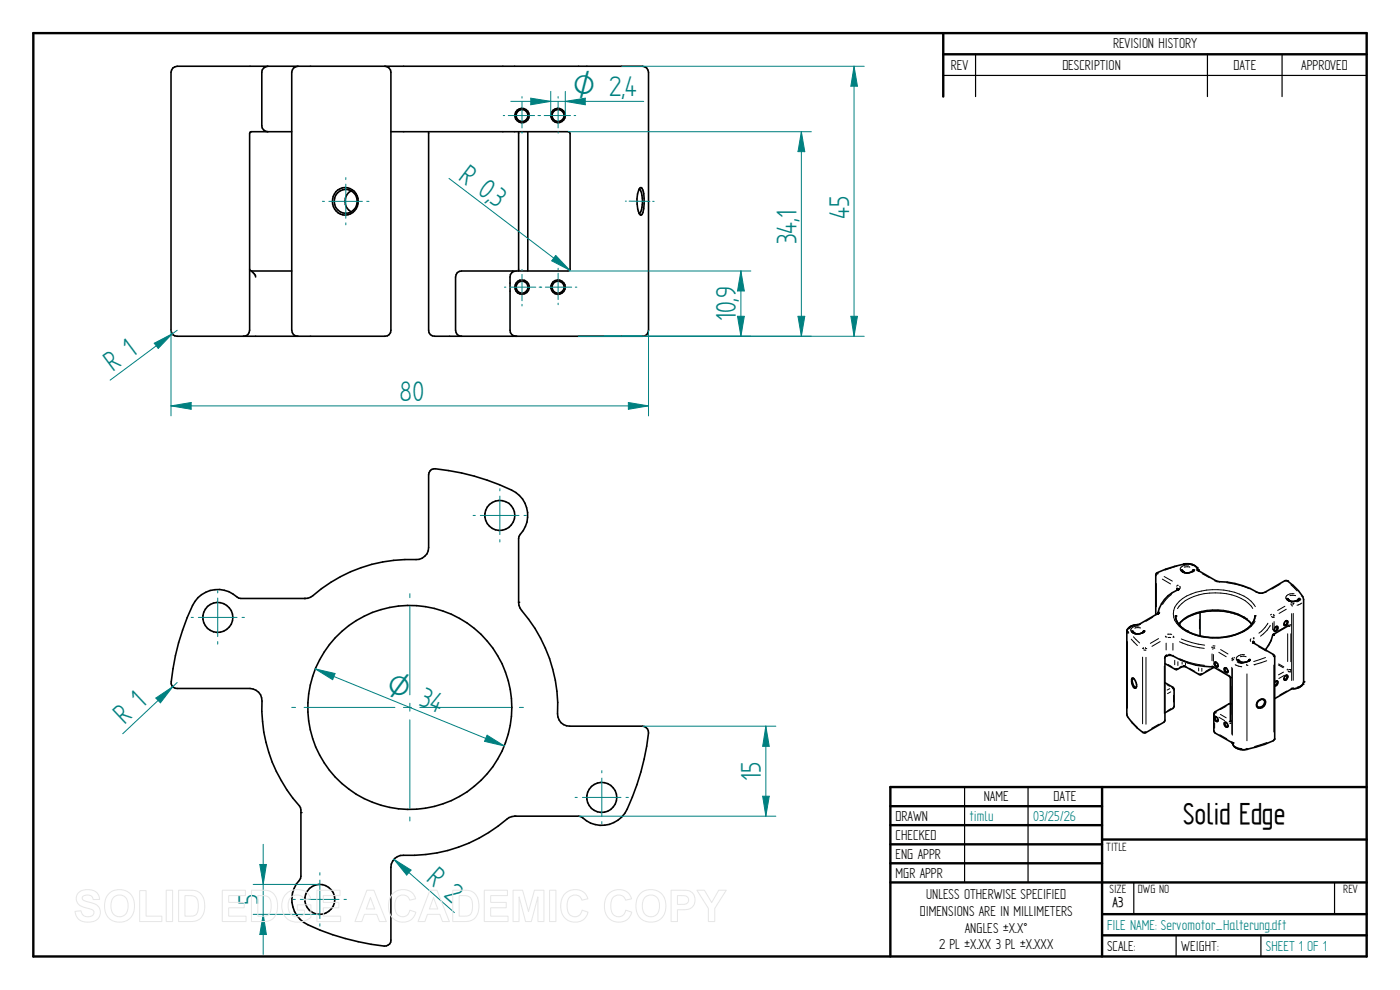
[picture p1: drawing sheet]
<svg xmlns="http://www.w3.org/2000/svg" width="297mm" height="210mm" viewBox="0 0 297 210" stroke-linecap="round" stroke-linejoin="round" font-family="sans-serif">
<g fill="none" stroke="#000" stroke-width=".51">
<path d="M7.1 7h282.8v195.9h-282.8zM200.1 7v13.5M200.1 11.5h89.8M188.9 171h44.9M188.9 175h44.9M188.9 179.1h44.9M233.8 167v35.9M233.8 178.1h56.1M289.9 167h-101v35.9M188.9 183.1h44.9M188.9 187.2h101M233.8 193.9h56.1"/>
<path d="M233.8 198.4h56.1"/>
</g>
<path d="M200.1 16h89.8M207 11.5v9M256.2 11.5v9M272 11.5v9M204.6 167v20.2M218.1 167v20.2M240.5 187.3v6.6M249.5 198.4v4.5M267.5 198.4v4.5M283.1 187.3v6.6" fill="none" stroke="#000" stroke-width=".25"/>
<g fill="none" stroke="#000" stroke-width=".34">
<path d="M56.8 14.1a1.3 1.3 0 0 0-1.3 1.2v11.4a1.3 1.3 0 0 0 1.3 1.2M63.2 14.1a1.3 1.3 0 0 0-1.3 1.2v54.8a1.23 1.23 0 0 0 1.3 1.2M81.7 14.1a1.3 1.3 0 0 1 1.2 1.2v54.8a1.23 1.23 0 0 1-1.2 1.2h-44.1a1.23 1.23 0 0 1-1.3-1.2v-54.8a1.3 1.3 0 0 1 1.3-1.2h98.7a1.3 1.3 0 0 1 1.3 1.2v54.8a1.23 1.23 0 0 1-1.3 1.2h-44.1a1.23 1.23 0 0 1-1.3-1.2v-42.2M61.9 27.9h-8.6l-.3 .4v41.8a1.23 1.23 0 0 1-1.4 1.2M82.9 27.9h37.7l.2 .2 .1 .2v28.8l-.3 .4h-11.1a1.23 1.23 0 0 0-1.3 1.3v11.3a1.23 1.23 0 0 0 1.3 1.2M110 27.9v29.6M112 27.9v29.6M135.8 39.8h.3l.1 .2a8.2 8.2 0 0 1-.1 5.6h-.3a6.4 6.4 0 0 1 0-5.8zM53 57.1v.3l.3 .1M53.3 57.5h8.6M53.3 57.5a1.84 1.84 0 0 1 .9 1.3M71.2 40.7a2.83 2.83 0 0 1 4.1 0 2.83 2.83 0 0 1-.1 4 2.76 2.76 0 0 1-3.5 .4 2.76 2.76 0 0 1-1-3.4z"/>
<path d="M74.5 40.5a2.57 2.57 0 0 0 0 4.5M109.1 57.5h-11.2a1.23 1.23 0 0 0-1.3 1.3v11.3a1.23 1.23 0 0 0 1.3 1.2M135.6 40.2a1.41 1.41 0 0 1 .6 1.2l.1 1.3-.1 1.3a1.41 1.41 0 0 1-.6 1.3M109.1 71.3h-.3M42 126.8a6.1 6.1 0 0 1 8.6 .1l14.1 .1 1.2-.3a32.4 32.4 0 0 1 23-8 2.69 2.69 0 0 0 2-2.5v-15.5a1.29 1.29 0 0 1 1.4-1.3 47.5 47.5 0 0 1 17.1 5.1 5.9 5.9 0 0 1 1 8.9l-.4 .9v13.5a5.3 5.3 0 0 0 2.1 3.6 30.9 30.9 0 0 1 6.2 20 2.53 2.53 0 0 0 2.6 2.7h15.4a1.36 1.36 0 0 1 1.3 1.4 50 50 0 0 1-5.1 17.1 6.1 6.1 0 0 1-9.3 .6l-14-.1-1.2 .3a32.4 32.4 0 0 1-23.1 8.1 2.57 2.57 0 0 0-2 2.5v15.4a1.23 1.23 0 0 1-1.4 1.3 49.8 49.8 0 0 1-17.1-5 5.9 5.9 0 0 1-.9-8.9l.3-.9v-14.5a31.7 31.7 0 0 1-8.2-22.7 2.6 2.6 0 0 0-2.6-2.7h-15.4a1.23 1.23 0 0 1-1.3-1.3 47 47 0 0 1 5.1-17.1zM239.1 134.1v17.7a10.1 10.1 0 0 0 3.7 3.7l4.3-2.5v-13.5a1.35 1.35 0 0 1 1.8-.3 17.5 17.5 0 0 0 8.7 2.4M239.3 133.3l-.2 .7M240.5 134.3l.5 .2 1.2-.2M242.3 134.2l-.1 .1M242.4 134.2h.1M245.4 130.3l-3.7 2.1-1.6 .4-.7 .5M249.4 130.7a4.3 4.3 0 0 0 2.4 3.1"/>
<path d="M249.7 125.2a6.9 6.9 0 0 0-4.1 4.9M252.8 121.3l-.7 .2-1.1-.1M252.9 121.2h.1M253.9 120.4l-1-.7-1.6-.1a23.9 23.9 0 0 0-6 2.1l-.1 8.7M253.9 120.4l.3 .5M254.2 121l3.7 2.2 .8 .2a16 16 0 0 1 8 2.2l.6 .2 1.1-.2 4.2-2.4h.5M254.6 129.9v5M254.6 129.9l-2.6 1-1 .6-.9 .9M254.6 129.9l1.4-.2 2.6-.1a13.1 13.1 0 0 1 5.2 1.4M263.9 131l.9 .7 .8 .7M265.9 136.4l4.5 2.7-.1 17.8a17.7 17.7 0 0 1-5.8 2.1M266.2 130.6a4.4 4.4 0 0 1-3.2 3.6l-1.9 .7-1.8 .3-2.5 .1a11.6 11.6 0 0 1-5-1.4"/>
<path d="M268.5 137.8v.1M270 134.7l-.3 1.2-1.3 2M270.6 133l.4-.1a.7 .7 0 0 1-.6 1 .65 .65 0 0 1 .2-.9zM270.7 133l.1-.1a.58 .58 0 0 1-.4 .9l-.1-.2M272.7 131.8l.4-.1a.68 .68 0 0 1-.6 1 .73 .73 0 0 1 .2-.9zM272.8 131.7h.2a.45 .45 0 0 1 0 .6 .45 .45 0 0 1-.6 .1M273.1 123.2a8.6 8.6 0 0 1 3.5 4v17.4M273.3 132.8l-3.1 1.8M273.4 127.4h.1M275.2 127.4l-.6 .2-1.1-.1M275.3 127.3l-.1 .1M240.1 143.9l.1-.1a1.54 1.54 0 0 1 .7 2.2 1.78 1.78 0 0 1-.8-2.1z"/>
<path d="M240.5 143.9h-.1a1.49 1.49 0 0 0 .6 1.9l.1-.1M247.1 144.8l1.7 1 .3 .4-.1 3.9-1.9 1.1M247.1 140.8l2.5 1.3a2.3 2.3 0 0 1 2-.6l3 1.7 3-1.6M257.6 141.6l3.2 1.9 .2 .3v9.2M257.7 152.1h.3a.69 .69 0 0 1 .2 1 .71 .71 0 0 1-.5-1zM257.7 140.5a.68 .68 0 0 1 .6 1 .68 .68 0 0 1-.6-1zM258.1 140.5h-.2a.55 .55 0 0 0-.1 .6 .55 .55 0 0 0 .6 .3v-.2M258.1 152.1h-.2a.55 .55 0 0 0-.1 .5 .55 .55 0 0 0 .6 .3v-.2M259.8 141.7a.68 .68 0 0 1 .6 1 .68 .68 0 0 1-.6-1zM259.8 153.2a.68 .68 0 0 1 .6 1.1 .68 .68 0 0 1-.6-1.1zM260.1 141.7h-.2a.55 .55 0 0 0 .1 .6 .55 .55 0 0 0 .5 .2v-.1M260.1 153.3h-.2a.59 .59 0 0 0 .6 .8v-.1"/>
<path d="M261 149.2l-3.4 2-.1 3.8 .3 .5 3.6 2.1M261.5 157.6a2.3 2.3 0 0 0 2.8 1.4h.1M262.9 140.3l.1 .1M264.7 140.3l-.8 .2-.9-.1M264.8 140.3h-.1M267 148.7a.81 .81 0 0 1 .9-.4 .81 .81 0 0 1 .6 .8 1.14 1.14 0 0 1-1.8 .9 1.01 1.01 0 0 1 .3-1.3zM267 148.6a.77 .77 0 0 1 1.3 0 1.1 1.1 0 0 1-.4 1.1 1.1 1.1 0 0 1-1.2 .2 .92 .92 0 0 1 .3-1.3zM270.4 144.8l.4-.4 .2 .1a.7 .7 0 0 1-.6 1M270.7 144.5h.1a.54 .54 0 0 1 .1 .6 .54 .54 0 0 1-.5 .3M272.7 143.3h.4a.68 .68 0 0 1-.6 1 .73 .73 0 0 1 .2-1zM272.8 143.3h.2a.45 .45 0 0 1 0 .6 .45 .45 0 0 1-.6 .1M276.4 145.2l-.8 .6-1.7 .4-3.5 2"/>
<path d="M276.6 144.7l-.2 .4"/>
<circle cx="110.7" cy="24.5" r="1.27"/>
<circle cx="110.7" cy="24.5" r="1.52"/>
<circle cx="118.4" cy="24.5" r="1.54"/>
<circle cx="118.4" cy="24.5" r="1.28"/>
<circle cx="73.3" cy="42.7" r="2.5"/>
<circle cx="110.8" cy="60.9" r="1.27"/>
<circle cx="110.8" cy="60.9" r="1.52"/>
<circle cx="118.4" cy="60.9" r="1.52"/>
<circle cx="118.4" cy="60.9" r="1.29"/>
<circle cx="106" cy="109.3" r="3.2"/>
<circle cx="46.2" cy="131" r="3.2"/>
<circle cx="86.9" cy="150.1" r="21.6"/>
<circle cx="127.7" cy="169.2" r="3.2"/>
<circle cx="67.9" cy="190.8" r="3.2"/>
</g>
<g fill="#000">
<circle cx="109.4" cy="71.3" r=".17"/>
<circle cx="251.2" cy="119.6" r=".17"/>
<circle cx="64.6" cy="127" r=".17"/>
<circle cx="110" cy="127.8" r=".17"/>
<circle cx="239.1" cy="134" r=".17"/>
<circle cx="239.4" cy="133.3" r=".17"/>
<circle cx="240.1" cy="133.9" r=".17"/>
<circle cx="240.2" cy="134" r=".17"/>
<circle cx="240.2" cy="133.9" r=".17"/>
<circle cx="240.2" cy="134.1" r=".17"/>
<circle cx="240.3" cy="134.1" r=".17"/>
<circle cx="240.3" cy="134.2" r=".17"/>
<circle cx="240.4" cy="134.2" r=".17"/>
<circle cx="240.5" cy="134.3" r=".17"/>
<circle cx="240.5" cy="134.2" r=".17"/>
<circle cx="242.2" cy="134.3" r=".17"/>
<circle cx="242.4" cy="134.2" r=".17"/>
<circle cx="242.5" cy="134.1" r=".17"/>
<circle cx="242.5" cy="134" r=".17"/>
<circle cx="242.6" cy="133.9" r=".17"/>
<circle cx="242.6" cy="134" r=".17"/>
<circle cx="245.4" cy="130.3" r=".17"/>
<circle cx="245.5" cy="130.3" r=".17"/>
<circle cx="245.5" cy="130.2" r=".17"/>
<circle cx="245.6" cy="130.2" r=".17"/>
<circle cx="245.6" cy="130.1" r=".17"/>
<circle cx="247.4" cy="139.1" r=".17"/>
<circle cx="249.4" cy="130.7" r=".17"/>
<circle cx="249.4" cy="130.6" r=".17"/>
<circle cx="249.7" cy="125.2" r=".17"/>
<circle cx="249.8" cy="125.1" r=".17"/>
<circle cx="249.9" cy="125" r=".17"/>
<circle cx="249.9" cy="125.1" r=".17"/>
<circle cx="250.1" cy="132.4" r=".17"/>
<circle cx="250.6" cy="121" r=".17"/>
<circle cx="250.6" cy="120.9" r=".17"/>
<circle cx="250.7" cy="121" r=".17"/>
<circle cx="250.7" cy="121.1" r=".17"/>
<circle cx="250.7" cy="121.2" r=".17"/>
<circle cx="250.8" cy="121.2" r=".17"/>
<circle cx="250.9" cy="121.3" r=".17"/>
<circle cx="251" cy="121.3" r=".17"/>
<circle cx="251" cy="121.4" r=".17"/>
<circle cx="251.8" cy="133.9" r=".17"/>
<circle cx="252.8" cy="121.3" r=".17"/>
<circle cx="252.9" cy="121.2" r=".17"/>
<circle cx="253" cy="121.2" r=".17"/>
<circle cx="253" cy="121.1" r=".17"/>
<circle cx="253.1" cy="121" r=".17"/>
<circle cx="253.1" cy="121.1" r=".17"/>
<circle cx="253.1" cy="120.9" r=".17"/>
<circle cx="253.9" cy="120.4" r=".17"/>
<circle cx="254.2" cy="121" r=".17"/>
<circle cx="254.2" cy="120.9" r=".17"/>
<circle cx="262.5" cy="140" r=".17"/>
<circle cx="262.6" cy="140" r=".17"/>
<circle cx="263.8" cy="131" r=".17"/>
<circle cx="265" cy="139.9" r=".17"/>
<circle cx="265" cy="140" r=".17"/>
<circle cx="265.8" cy="136.2" r=".17"/>
<circle cx="265.8" cy="136.3" r=".17"/>
<circle cx="265.9" cy="136.4" r=".17"/>
<circle cx="266.2" cy="130.6" r=".17"/>
<circle cx="270" cy="134.7" r=".17"/>
<circle cx="270.1" cy="134.7" r=".17"/>
<circle cx="270.1" cy="134.6" r=".17"/>
<circle cx="270.2" cy="134.6" r=".17"/>
<circle cx="273.1" cy="127" r=".17"/>
<circle cx="273.1" cy="127.1" r=".17"/>
<circle cx="273.1" cy="127.2" r=".17"/>
<circle cx="273.1" cy="123.2" r=".17"/>
<circle cx="273.2" cy="127.3" r=".17"/>
<circle cx="273.3" cy="127.3" r=".17"/>
<circle cx="273.3" cy="132.8" r=".17"/>
<circle cx="273.3" cy="127.4" r=".17"/>
<circle cx="273.4" cy="127.4" r=".17"/>
<circle cx="273.5" cy="127.5" r=".17"/>
<circle cx="275.2" cy="127.4" r=".17"/>
<circle cx="275.3" cy="127.3" r=".17"/>
<circle cx="275.4" cy="127.3" r=".17"/>
<circle cx="275.4" cy="127.2" r=".17"/>
<circle cx="275.5" cy="127.1" r=".17"/>
<circle cx="275.5" cy="127" r=".17"/>
<circle cx="261" cy="153" r=".17"/>
<circle cx="261.4" cy="157.6" r=".17"/>
<circle cx="261.5" cy="157.6" r=".17"/>
<circle cx="262.6" cy="140.1" r=".17"/>
<circle cx="262.6" cy="140.2" r=".17"/>
<circle cx="262.7" cy="140.2" r=".17"/>
<circle cx="262.7" cy="140.3" r=".17"/>
<circle cx="262.8" cy="140.3" r=".17"/>
<circle cx="262.9" cy="140.3" r=".17"/>
<circle cx="263" cy="140.4" r=".17"/>
<circle cx="264.4" cy="159" r=".17"/>
<circle cx="264.5" cy="159" r=".17"/>
<circle cx="264.7" cy="140.3" r=".17"/>
<circle cx="264.8" cy="140.2" r=".17"/>
<circle cx="264.9" cy="140.2" r=".17"/>
<circle cx="264.9" cy="140.1" r=".17"/>
<circle cx="265" cy="140.1" r=".17"/>
<circle cx="276.4" cy="145.2" r=".17"/>
<circle cx="276.6" cy="144.7" r=".17"/>
<circle cx="276.6" cy="144.6" r=".17"/>
<circle cx="63.8" cy="172.4" r=".17"/>
<circle cx="109.3" cy="173.1" r=".17"/>
</g>
<g fill="none" stroke="#000" stroke-width=".21">
<path d="M251.2 119.7h.1M252.1 119.7l1.1 .3M252.1 119.9a1.32 1.32 0 0 0-1.7 1 1.43 1.43 0 0 0 1.7 .6M239.1 134.2v.1M239.2 136.1v14.1M239.3 134.3h.1M239.4 134.1l-.1 .2M240 135.6l1.3 1.3M240.5 135.1l1.3 1.3M240.5 132.8l-.6 .3-.2 .2M241.3 132.5v.1M241.6 132.8a1.3 1.3 0 0 0-1.7 1 1.58 1.58 0 0 0 1.7 .7"/>
<path d="M241.7 132.4l.3 .1M241.8 132.5l-.2 .1M241.9 133.2l-1.2 .1M242.4 139.4v14.1M242.4 137.6h.1M242.6 137.4l-.2 .2M242.7 137.9h.2M242.9 137.9h.1M243 137.4l.1 .2M243.1 137.6h.1M243.1 139.4v14.2M244.6 130.9l-1.5 .9"/>
<path d="M245.2 122l.1 .1M245.3 123.8v4.9M245.4 130.3h.3M245.5 121.5h.2M245.5 121.7h.1M245.5 121.7l-.1 .2M245.8 135.5l-1.7 1M245.9 129.8l-.2 .1M246 130l-.1 .1M246.1 136.1l-1.7 1M246.6 122.9l1.7 1M247 122.3l1.7 1"/>
<path d="M247.1 139.5l-.1 .2M247.2 139.2h.1M247.2 139.2l-.1 .2M247.2 135l.2 .1M247.4 135.1h.1M247.4 139h.1M247.4 136.4v1.5M247.4 139v.1M247.7 134.5l.9 .1M247.8 135.3h.6M247.9 138.8l.5 .1M248.5 126.1l-1.2 1.2-.7 .9"/>
<path d="M248.8 136.5v1.4M248.8 139l.1 .2M248.9 135.2h.1M249 135l-.1 .2M249.6 124.8v.2M249.7 120.1l-2.6 .8M249.7 124.7l.2 .1M249.7 125.2h.2M249.8 124.2h.1M249.8 124.2l-.2 .2M250.2 136.1l.6 .3a16.5 16.5 0 0 0 4.7 1.1M250.3 124.4l.1 .4-.2 .1"/>
<path d="M250.3 139.7a15.1 15.1 0 0 0 5.2 1.4M250.6 135.6a18.9 18.9 0 0 0 5 1.3M251.2 120.3h1.2M253.7 120.9l.1 .1M253.8 120.7l.2 .1M254 120.8h.1M254.2 121l-.2 .1M254.5 131.4v2M254.6 134.8v.1M255.1 121.7l1.5 .9M257.1 137.4h.1M257.1 137.2v.2"/>
<path d="M257.1 138.7v1.5M257.3 137.7h.1M257.3 137h.2M257.4 138.9v1.4M257.5 137.5h.1M257.6 137h.1M257.6 137.3l-.1 .2M257.9 123.2h-.2M258 123.3l.3 .1M258.6 138.4l1.5 .9M258.7 123.4v.1M259 137.8l1.5 .9"/>
<path d="M260.2 123.6a15.8 15.8 0 0 1 4.8 1.3M261.3 140l.2 .2M261.4 139.7h.1M261.5 139.5l-.1 .2M261.5 140h.1M261.7 139.8l-.2 .2M261.8 139.4l.1 .2M263.1 139.3l.7-.1 .6 .1M264 138.9a1.32 1.32 0 0 0-1.7 1 1.58 1.58 0 0 0 1.7 .6M264.4 131.2h.1M264.4 131.2a12.8 12.8 0 0 0-13.2 0M265.4 135.5l-.1 .2v.4"/>
<path d="M265.8 129.1a9 9 0 0 0-8-3.3 10.1 10.1 0 0 0-7.7 2.8l-.3 .5M265.9 135.3h.1M265.9 135.9l-.1 .2M265.9 135.3l.1 .3M265.9 136.4h-.2M266.1 136.1v.2M266.3 128.7a8.5 8.5 0 0 0-6.7-3.5 13.6 13.6 0 0 0-8.7 1.8 3.7 3.7 0 0 0 0 6.5 13.6 13.6 0 0 0 13.8 0l.7-.6 .9-1.1M266.4 125.6h.3M267 137.2l1.6 .9M267 125.9h.9M268.4 125.6l.2 .1M268.5 139.5l-2.5 .8"/>
<path d="M268.6 137.8v.1M269 132.2l-.6 .9-1.3 1.2M269.5 132.7a6.4 6.4 0 0 1-2.1 2.3M269.7 135.7l-.7 1.3M269.7 130.3l-.1 .2M269.7 130.8l.2 .1M269.9 130.9h.1M270 134.7h.1M270 132.2v1.4M270.1 130.9h.1M270.1 139.1l.1 .2M270.1 130.3l.1 .2"/>
<path d="M270.2 134.5h-.2M270.2 138.9h-.2M270.2 130.5h.1M270.2 139.3h.1M270.3 131.9v1.4M270.3 134.4l-.1 .2M270.4 139.4l-.1 .1M271.6 124l-1.8 1M272.5 133.1l-1.3 .7M272.6 128.6l-1.5 .9M272.6 123.2h.5M272.9 129.2l-1.5 .9"/>
<path d="M273.2 134.5v5.8M273.4 132.5l-.1 .3M273.6 126.4h1.3M273.6 132.5l.2 .1M273.7 132.8l-.3 .1M273.8 132.6h.1M273.9 134.5v5.9M273.9 124l1.3 1.3M273.9 128.2l.1 .2M274 128.4h.1M274 130.2v14.2M274.1 127.8l-.2 .1"/>
<path d="M274.1 128.6h.1M274.3 128h.1M274.3 128l.1 .3M274.4 130.1v14.2M274.5 125.9a1.32 1.32 0 0 0-1.7 1 1.5 1.5 0 0 0 1.7 .7M276 127.1l-.9 .6M276.1 126.4h.2M276.2 127.9l-1 .5M239.1 151.6v.2M239.2 151.9v.2M240 153l1.3 1.3M242.4 155.2l.1 .2"/>
<path d="M242.7 155.3h.2M242.9 155.3h.1M243.1 155.2l-.1 .2M245.9 153.6l-1.6 .9M247 141.3v10M247.1 152.8l-.2 .4M247.6 145.2l.5 .4M247.8 141l.8 .4M248.2 146.1l-.6 .3M248.4 146.8l-.7 .4M248.4 150.3l-.7 .4M248.8 146h.1"/>
<path d="M248.8 146l.1 .2M248.8 145.8h-.2M249 147.5v1.4M249.1 146.2l-.1 .2M249.1 149.8l-.3 .5M249.2 140.1v.9M249.2 141.8l.1 .2M249.4 141.9h.1M249.4 141.9h.3M249.9 140.4v.8M249.9 141.8l-.1 .2M250.5 141.4l-.3 .2"/>
<path d="M250.8 140.5v.4M250.8 141.3l-.1 .2M251 141.2h.2M251.2 141.2h.1M251.5 140.7v.3M251.5 141.3l.1 .2M252.3 141.8l1.1 .6M254.3 141.7v.6M254.3 142.9l.1 .2M254.6 143h.2M254.8 143h.1M255 141.8v.6"/>
<path d="M255 142.9l-.1 .2M256.7 141.9l-1 .6M257.1 141.3v.2M257.3 141.3h.1M257.4 141.4l.2 .2M257.5 151.5l.2 .1M257.5 151.8l.2 .3M257.5 152.4l.2 .2M257.5 155l.3 .5M257.7 151.8v.1M257.7 153.4v1.1M257.8 151h.2"/>
<path d="M257.9 151.2h.1M257.9 151.2l-.2 .2M258.4 141.9l1.4 .8M258.6 152.1l1.2 .8M258.8 155.9l1.5 .8M258.9 151.6l1.2 .7M260.1 149.9l-1.2 .6M260.7 143.2l.1 .3M260.7 149.3h.3M260.9 153l-.1 .2M260.9 153.5h.1M260.9 143.4l.2 .3"/>
<path d="M261 149.4h.1M261 149.3h.1M261 143.8l.2 .2M261 153l.2 .2M261.1 143.7h.1M261.1 153.4l-.2 .1M261.2 145.6v6M261.3 141.6v14.1M261.4 157.6l-.1-.2 .2 .2M261.5 141.8v14.2M262 141l1.4 .4M262.1 158.4l1.4 .4"/>
<path d="M262.5 140.4l1.1 .4M264.5 140.9v.2M264.5 141.1h.1M264.5 158.9h.1M264.5 143v14.1M264.5 158.7v.2M266.1 141h.1M268.7 140.2l-2.6 .8M268.8 157.5l-2.7 .9M270.3 141.1v14.2M270.3 156.9l-.2 .2M270.4 156.8h.1"/>
<path d="M271.2 141.1l1 .5M271.3 140.8l1.1 .7M272.3 142.6l-1.1 .6M272.5 143.3l-1.2 .6M273 146.6l-1.5 .8M273.2 141.9l-.2 .2M273.3 142.3v.2M273.3 142.5h.1M273.4 142h.2M273.6 142.5h.1M273.6 142h.1M273.8 142.2l-.2 .3"/>
<path d="M274 146l-.1 .2M274.2 145.9l-.1 .1M274.3 146.1h.1M274.4 145.9v.1M276.2 145.3l-1 .5"/>
</g>
<g fill="none" stroke="#008080" stroke-width=".21">
<path d="M73.4 37.7v.4M73.4 39.1v7.2M106.8 24.5h.3M107.8 24.5h5.6M110.7 20.5v.3M110.7 21.5v5.6M110.7 27.9v.3M114.1 24.5h.6M115.4 24.5h5.6M118.4 20.5v.3M118.4 21.5v5.6M118.4 27.9v.3"/>
<path d="M121.8 24.5h.3M68.4 42.7h.4M69.8 42.7h7.1M73.4 47.3v.4M77.8 42.7h.5M110.7 57.1v.4M110.7 58.2v5.6M118.4 56.9v.3M118.4 58v5.5M132.7 42.7h.2M133.5 42.7h4.4M138.5 42.7h.3"/>
<path d="M107 60.9h.3M108.1 60.9h5.6M110.7 64.6v.3M114.4 60.9h.5M115.7 60.9h5.6M118.4 64.3v.3M122 60.9h.4M66.9 141.9l40.1 16.3M66.9 141.9l4.2 1-.5 1.3z"/>
</g>
<path d="M66.9 141.9l4.2 1-.5 1.3z" fill="#008080"/>
<path d="M103.3 156l3.7 2.2-4.2-.9z" fill="none" stroke="#008080" stroke-width=".21"/>
<path d="M103.3 156l3.7 2.2-4.2-.9z" fill="#008080"/>
<path d="M53.7 187.6h14.2M53.7 194h14.2M55.1 183.4h1.4l-.7 4.2z" fill="none" stroke="#008080" stroke-width=".21"/>
<path d="M55.1 183.4h1.4l-.7 4.2z" fill="#008080"/>
<path d="M55.8 194l.7 4.2h-1.4z" fill="none" stroke="#008080" stroke-width=".21"/>
<path d="M55.8 194l.7 4.2h-1.4z" fill="#008080"/>
<path d="M36.3 70.1v18.1M137.6 70.1v18.1M36.3 86.1l4.3-.7v1.4zM55.8 179.1v23.4" fill="none" stroke="#008080" stroke-width=".21"/>
<path d="M36.3 86.1l4.3-.7v1.4z" fill="#008080"/>
<path d="M133.3 85.4l4.3 .7-4.3 .7z" fill="none" stroke="#008080" stroke-width=".21"/>
<path d="M133.3 85.4l4.3 .7-4.3 .7z" fill="#008080"/>
<path d="M131.9 14.1h51.4M181.2 14.1l.7 4.2h-1.4zM128.2 71.3h55.1M36.3 86.1h101.3" fill="none" stroke="#008080" stroke-width=".21"/>
<path d="M181.2 14.1l.7 4.2h-1.4z" fill="#008080"/>
<path d="M180.5 67.1h1.4l-.7 4.2z" fill="none" stroke="#008080" stroke-width=".21"/>
<path d="M180.5 67.1h1.4l-.7 4.2z" fill="#008080"/>
<path d="M116.8 19.4v5.1M119.9 19.4v5.1M181.2 14.1v57.2M119.9 21.5l4.3-.7v1.4z" fill="none" stroke="#008080" stroke-width=".21"/>
<path d="M119.9 21.5l4.3-.7v1.4z" fill="#008080"/>
<path d="M112.6 20.8l4.2 .7-4.2 .7z" fill="none" stroke="#008080" stroke-width=".21"/>
<path d="M112.6 20.8l4.2 .7-4.2 .7z" fill="#008080"/>
<path d="M108.4 21.5h28.2M120.6 27.9h51.5M170 27.9l.7 4.3h-1.4zM122.8 71.3h49.3" fill="none" stroke="#008080" stroke-width=".21"/>
<path d="M170 27.9l.7 4.3h-1.4z" fill="#008080"/>
<path d="M169.3 67.1h1.4l-.7 4.2z" fill="none" stroke="#008080" stroke-width=".21"/>
<path d="M169.3 67.1h1.4l-.7 4.2z" fill="#008080"/>
<path d="M170 27.9v43.4M120.6 57.5h38.7M157.2 57.5l.7 4.2h-1.4zM122.8 71.3h36.5" fill="none" stroke="#008080" stroke-width=".21"/>
<path d="M157.2 57.5l.7 4.2h-1.4z" fill="#008080"/>
<path d="M156.5 67.1h1.4l-.7 4.2z" fill="none" stroke="#008080" stroke-width=".21"/>
<path d="M156.5 67.1h1.4l-.7 4.2z" fill="#008080"/>
<g fill="none" stroke="#008080" stroke-width=".21">
<path d="M157.2 57.5v13.8M100.4 109.3h.4M101.9 109.3h8.2M106 103.7v.4M106 105.2v8.2M106 114.5v.5M111.2 109.3h.5M40.6 131h.4M42.1 131h8.2M46.2 125.3v.5M46.2 126.9v8.1M46.2 136.1v.6"/>
<path d="M51.4 131h.5M87 125.9v.9M87 128.6v18.8M61.9 150.1h.8M64.5 150.1h19.3M85.6 150.1h1.7M87 149.2v1.7M87 152.7v18.8M89.1 150.1h19.3M110.2 150.1h.8M136.3 154.1h28.3M87 173.3v.9"/>
<path d="M122 169.2h.5M122.8 173.1h41.8M123.6 169.2h8.1M127.7 163.5v.5M127.7 165.1v8.1M127.7 174.3v.5M132.8 169.2h.5M161.8 168.9h1.4l-.7 4.2zM62.2 190.8h.5M63.7 190.8h8.2M67.9 185.1v.5M67.9 186.7v8.2"/>
<path d="M67.9 196v.5M73 190.8h.5"/>
</g>
<path d="M161.8 168.9h1.4l-.7 4.2z" fill="#008080"/>
<path d="M162.5 154.1l.7 4.2h-1.4z" fill="none" stroke="#008080" stroke-width=".21"/>
<path d="M162.5 154.1l.7 4.2h-1.4z" fill="#008080"/>
<path d="M33.1 148.1l3.6-2.4-2.7 3.4zM37.6 144.8l-11.6 10.9M162.5 154.1v19" fill="none" stroke="#008080" stroke-width=".21"/>
<path d="M33.1 148.1l3.6-2.4-2.7 3.4z" fill="#008080"/>
<path d="M83.6 182.3l12.8 11.3M83.6 182.3l3.6 2.3-.9 1z" fill="none" stroke="#008080" stroke-width=".21"/>
<path d="M83.6 182.3l3.6 2.3-.9 1z" fill="#008080"/>
<path d="M32.7 72.8l3.8-2-2.9 3.1zM37.6 70.1l-14.2 10.5" fill="none" stroke="#008080" stroke-width=".21"/>
<path d="M32.7 72.8l3.8-2-2.9 3.1z" fill="#008080"/>
<path d="M95.2 37.8l25.7 19.5M117.9 54.2l3 3.1-3.8-2z" fill="none" stroke="#008080" stroke-width=".21"/>
<path d="M117.9 54.2l3 3.1-3.8-2z" fill="#008080"/>
<g fill="none" stroke="#e6e6e6" stroke-width=".21">
<path d="M16.6 189.4a3.1 3.1 0 0 1 4.1 .2l.4 1.2h-1.3a1.26 1.26 0 0 0-1.1-.9 1.26 1.26 0 0 0-1.3 .6l.2 .4 .8 .4a3.8 3.8 0 0 1 2.6 1.2 2.14 2.14 0 0 1-.2 2.3 2.14 2.14 0 0 1-2.2 .8 2.4 2.4 0 0 1-2.7-2.3l1.3-.1a1.43 1.43 0 0 0 1.2 1.3 1.43 1.43 0 0 0 1.5-.9 1.27 1.27 0 0 0-1.3-.9 2.44 2.44 0 0 1-2.4-2.1l.1-.7zM23.1 189.6a3.3 3.3 0 0 1 3.9-.5 3.3 3.3 0 0 1 1.5 3.6 3.2 3.2 0 0 1-3.7 2.9 3.2 3.2 0 0 1-2.6-3.9l.3-1.2zM24 190.4a1.85 1.85 0 0 1 2.3-.3 1.85 1.85 0 0 1 .9 2.1 1.85 1.85 0 0 1-.9 2 1.85 1.85 0 0 1-2.2-.3 3.2 3.2 0 0 1-.1-3.5zM29.6 188.9h1.4v5.5h3.3v1.1h-4.7zM35.3 188.8h1.3v6.7h-1.3zM37.9 188.8h2.4a2.84 2.84 0 0 1 3.1 3.4 2.79 2.79 0 0 1-3 3.3h-2.5zM39.2 190a2.79 2.79 0 0 1 2.5 .5 3.4 3.4 0 0 1-.3 3.6l-.5 .2-1.7 .1zM47.2 188.8h4.9v1.2h-3.6v1.4h3.3v1.2h-3.3v1.8h3.7v1.1h-5zM53.3 188.8h2.5a2.84 2.84 0 0 1 3.1 3.4 2.79 2.79 0 0 1-3 3.3h-2.6zM54.7 190a2.79 2.79 0 0 1 2.5 .5 3.4 3.4 0 0 1-.3 3.6l-.6 .2-1.6 .1zM60.6 189.7a3.4 3.4 0 0 1 5 .2l.3 .8-1.3 .2a1.82 1.82 0 0 0-2.3-.9 1.82 1.82 0 0 0-1.2 2.1 2.05 2.05 0 0 0 1.1 2.2 2.05 2.05 0 0 0 2.4-.4v-.8h-1.5v-1.2h2.9v2.7a3.9 3.9 0 0 1-5.6-.3 4 4 0 0 1 .2-4.6zM67.2 188.8h4.9v1.2h-3.5v1.4h3.3v1.2h-3.3v1.8h3.7v1.1h-5.1z"/>
<path d="M77.8 188.8h1.5l2.7 6.7h-1.5l-.6-1.5h-2.6l-.5 1.5h-1.5zM78.6 190.4l.9 2.4h-1.8zM83.3 189.6a2.88 2.88 0 0 1 4.9 1.1l-1.3 .3a1.6 1.6 0 0 0-1.9-1.1 1.6 1.6 0 0 0-1.2 1.8 2.26 2.26 0 0 0 1.3 2.7 1.52 1.52 0 0 0 1.9-1.3l1.2 .4a2.98 2.98 0 0 1-3.5 2.1 2.98 2.98 0 0 1-2.3-3.4l.2-1.4zM91.2 188.8h1.5l2.6 6.7h-1.4l-.6-1.5h-2.6l-.6 1.5h-1.4zM92 190.4l.9 2.4h-1.8zM96.1 188.8h2.4a2.84 2.84 0 0 1 3.1 3.4 2.79 2.79 0 0 1-3 3.3h-2.5zM97.4 190a2.79 2.79 0 0 1 2.5 .5 3.4 3.4 0 0 1-.3 3.6l-.6 .2-1.6 .1zM102.7 188.8h5v1.2h-3.6v1.4h3.3v1.2h-3.3v1.8h3.7v1.1h-5.1zM108.8 188.8h2.1l1.2 4.6 1.3-4.6h2v6.7h-1.3v-5.2l-1.4 5.2h-1.2l-1.4-5.2v5.2h-1.3zM116.6 188.8h1.3v6.7h-1.3zM119.8 189.6a2.88 2.88 0 0 1 4.9 1.1l-1.3 .3a1.6 1.6 0 0 0-1.8-1.1 1.6 1.6 0 0 0-1.3 1.8 2.26 2.26 0 0 0 1.3 2.7 1.52 1.52 0 0 0 1.9-1.3l1.3 .4a2.98 2.98 0 0 1-3.5 2.1 2.98 2.98 0 0 1-2.3-3.4l.2-1.4zM129.1 189.6a2.88 2.88 0 0 1 4.9 1.1l-1.3 .3a1.6 1.6 0 0 0-1.9-1.1 1.6 1.6 0 0 0-1.2 1.8 2.26 2.26 0 0 0 1.3 2.7 1.52 1.52 0 0 0 1.9-1.3l1.2 .4a2.98 2.98 0 0 1-3.5 2.1 2.98 2.98 0 0 1-2.3-3.4l.2-1.4z"/>
<path d="M135.8 189.6a3.3 3.3 0 0 1 3.9-.5 3.3 3.3 0 0 1 1.5 3.6 3.2 3.2 0 0 1-3.6 2.9 3.2 3.2 0 0 1-2.7-3.9l.3-1.2zM136.8 190.4a1.85 1.85 0 0 1 2.2-.3 1.85 1.85 0 0 1 .9 2.1 1.85 1.85 0 0 1-.9 2 1.85 1.85 0 0 1-2.2-.3 3.2 3.2 0 0 1 0-3.5zM142.4 188.8h2.1a2.48 2.48 0 0 1 2.7 1.1 2.12 2.12 0 0 1-.1 2.2 2.12 2.12 0 0 1-2.1 .9h-1.3v2.5h-1.3zM143.7 190h.7a1.26 1.26 0 0 1 1.7 .9 1.17 1.17 0 0 1-1.6 1h-.8zM147.8 188.8h1.6l1.6 2.7 1.5-2.7h1.6l-2.5 3.9v2.8h-1.3v-2.8z"/>
</g>
<text font-size="7.1" x="251" y="174.8">Solid Edge</text>
<g font-size="6.8" fill="#008080">
<text x="97.1" y="37.9" transform="rotate(37 97.1 37.9)">R 0,</text>
<text x="103.7" y="43" transform="rotate(37 103.7 43)">3</text>
<text x="180.1" y="46.4" transform="rotate(-90 180.1 46.4)">45</text>
<text x="169" y="51.9" transform="rotate(-90 169 51.9)">34,1</text>
<text x="156.1" y="68.2" transform="rotate(-90 156.1 68.2)">10,9</text>
<text x="23.9" y="78.9" transform="rotate(-37 23.9 78.9)">R 1</text>
<text x="84.8" y="85">80</text>
<text x="26.4" y="153.9" transform="rotate(-43 26.4 153.9)">R 1</text>
<text x="161.4" y="165.7" transform="rotate(-90 161.4 165.7)">15</text>
<text x="90.3" y="186.7" transform="rotate(41 90.3 186.7)">R 2</text>
<text x="54.8" y="192" transform="rotate(-90 54.8 192)">5</text>
</g>
<g font-size="6.6" fill="#008080">
<text x="121.5" y="20.4">O 2,4</text>
<text x="81.6" y="146.7" transform="rotate(22 81.6 146.7)">O 34</text>
</g>
<g font-size="3.4">
<text x="236.1" y="10.3">REVISION HISTORY</text>
<text x="201.7" y="14.8">REV</text>
<text x="225.4" y="14.8">DESCRIPTION</text>
<text x="261.7" y="14.8">DATE</text>
<text x="276" y="14.8">APPROVED</text>
<text x="208.7" y="170">NAME</text>
<text x="223.5" y="170">DATE</text>
<text x="190" y="174.1">DRAWN</text>
<text x="190" y="178.1">CHECKED</text>
<text x="190" y="182.2">ENG APPR</text>
<text x="190" y="186.2">MGR APPR</text>
<text x="196.5" y="190.8">UNLESS OTHERWISE SPECIFIED</text>
<text x="195.1" y="194.3">DIMENSIONS ARE IN MILLIMETERS</text>
<text x="204.7" y="197.8">ANGLES ±X.X°</text>
<text x="236" y="192.5">A3</text>
<text x="199.2" y="201.4">2 PL ±X.XX 3 PL ±X.XXX</text>
<text x="234.9" y="201.7">SCALE:</text>
<text x="250.6" y="201.7">WEIGHT:</text>
</g>
<g font-size="3.4" fill="#008080">
<text x="205.7" y="174.1">timlu</text>
<text x="219.2" y="174.1">03/25/26</text>
<text x="234.9" y="197.2">FILE NAME: Servomotor_Halterung.dft</text>
<text x="268.6" y="201.7">SHEET 1 OF 1</text>
</g>
<g font-size="2.9">
<text x="234.7" y="180.4">TITLE</text>
<text x="235.4" y="189.5">SIZE</text>
<text x="241.4" y="189.5">DWG NO</text>
<text x="285" y="189.5">REV</text>
</g>
</svg>
